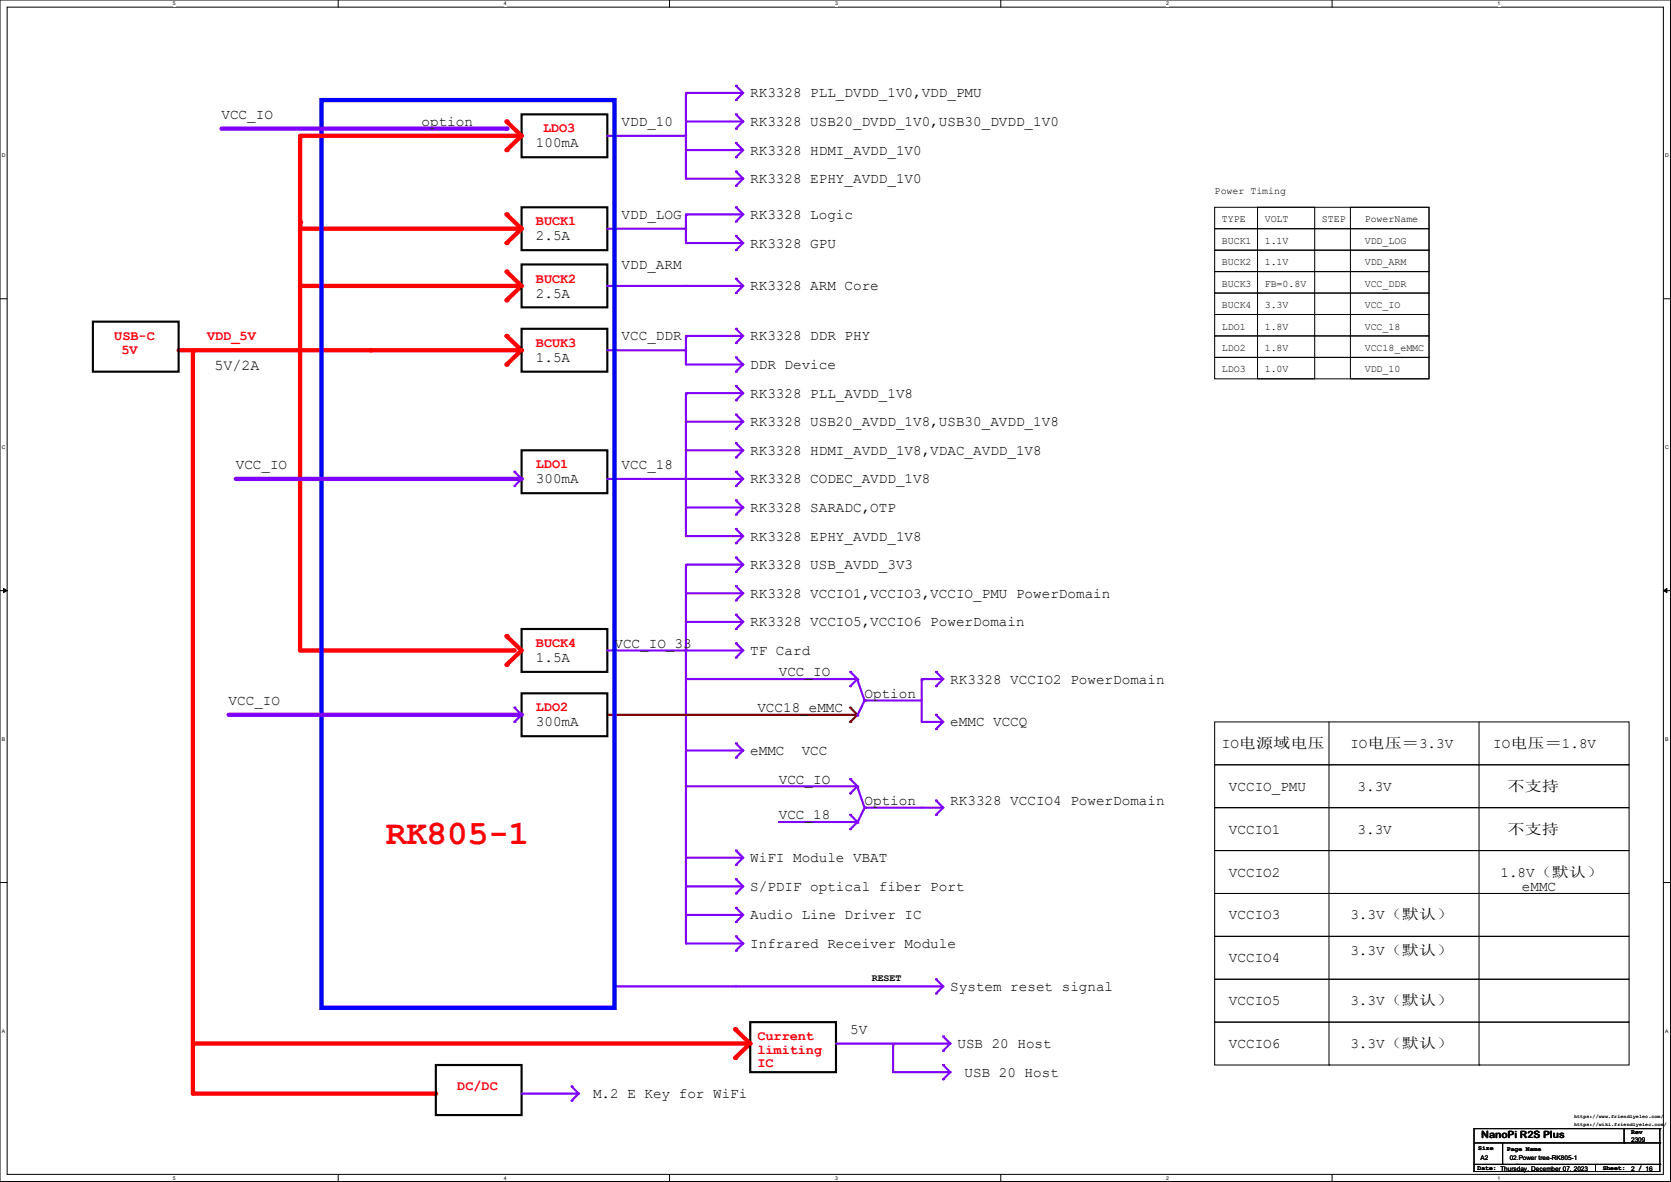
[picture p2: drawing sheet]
<svg xmlns="http://www.w3.org/2000/svg" width="297mm" height="210mm" viewBox="0 0 297 210" stroke-linecap="round" stroke-linejoin="round" font-family="sans-serif">
<path d="M0 0h296.9v209.9h-296.9zM1.3 1.3h294.4v207.4h-294.4z" fill="none" stroke="#000" stroke-width=".18"/>
<g fill="#fff">
<path d="M30.7 .1h.5v1h-.5z"/>
<path d="M30.7 208.8h.5v1h-.5z"/>
</g>
<path d="M60.1 0v1.3M60.1 208.7v1.2" fill="none" stroke="#000" stroke-width=".18"/>
<g fill="#fff">
<path d="M89.5 .1h.5v1h-.5z"/>
<path d="M89.5 208.8h.5v1h-.5z"/>
</g>
<path d="M119 0v1.3M119 208.7v1.2" fill="none" stroke="#000" stroke-width=".18"/>
<g fill="#fff">
<path d="M148.4 .1h.5v1h-.5z"/>
<path d="M148.4 208.8h.5v1h-.5z"/>
</g>
<path d="M177.9 0v1.3M177.9 208.7v1.2" fill="none" stroke="#000" stroke-width=".18"/>
<g fill="#fff">
<path d="M207.3 .1h.5v1h-.5z"/>
<path d="M207.3 208.8h.5v1h-.5z"/>
</g>
<path d="M236.8 0v1.3M236.8 208.7v1.2" fill="none" stroke="#000" stroke-width=".18"/>
<g fill="#fff">
<path d="M266.2 .1h.5v1h-.5z"/>
<path d="M266.2 208.8h.5v1h-.5z"/>
<path d="M.3 27.2h.7v1h-.7z"/>
<path d="M296 27.2h.6v1h-.6z"/>
<path d="M.3 79h.7v1h-.7z"/>
<path d="M296 79h.6v1h-.6z"/>
</g>
<path d="M0 53.1h1.3M295.7 53.1h1.2" fill="none" stroke="#000" stroke-width=".18"/>
<g fill="#fff">
<path d="M.3 130.9h.6v1h-.6z"/>
<path d="M296 130.9h.6v1h-.6z"/>
</g>
<path d="M0 104.9h1.3M295.7 104.9h1.2" fill="none" stroke="#000" stroke-width=".18"/>
<path d="M.6 104.6l.7 .3-.7 .4zM295.7 104.9l.6-.3v.7z" fill="#000" stroke="#000" stroke-width=".18"/>
<g fill="#fff">
<path d="M.3 182.7h.6v1h-.6z"/>
<path d="M296 182.7h.5v1h-.5z"/>
</g>
<path d="M0 156.8h1.3M295.7 156.8h1.2" fill="none" stroke="#000" stroke-width=".18"/>
<path d="M130.8 73.7l1.3 1.2" fill="none" stroke="#7f00ff" stroke-width=".38"/>
<circle cx="130.8" cy="73.7" r=".19" fill="#7f00ff"/>
<path d="M121.9 74.9h10.1" fill="none" stroke="#7f00ff" stroke-width=".38"/>
<circle cx="132" cy="74.9" r=".19" fill="#7f00ff"/>
<path d="M132.1 74.9l-1.3 1.3" fill="none" stroke="#7f00ff" stroke-width=".38"/>
<circle cx="130.8" cy="76.2" r=".19" fill="#7f00ff"/>
<path d="M92.7 50.8l-2.7 2.5" fill="none" stroke="#f00" stroke-width=".76"/>
<circle cx="90" cy="53.3" r=".38" fill="#f00"/>
<path d="M92.7 47h15.3v7.6h-15.3z" fill="none" stroke="#000" stroke-width=".38"/>
<path d="M53.3 50.8h39.3" fill="none" stroke="#f00" stroke-width=".76"/>
<circle cx="92.6" cy="50.8" r=".38" fill="#f00"/>
<path d="M53.3 39.5v76.1" fill="none" stroke="#f00" stroke-width=".76"/>
<circle cx="53.3" cy="39.5" r=".38" fill="#f00"/>
<path d="M92.7 36.8h15.3v7.6h-15.3z" fill="none" stroke="#000" stroke-width=".38"/>
<path d="M90 48.3l2.7 2.5" fill="none" stroke="#f00" stroke-width=".76"/>
<circle cx="90" cy="48.3" r=".38" fill="#f00"/>
<path d="M92.7 40.6l-2.7 2.6" fill="none" stroke="#f00" stroke-width=".76"/>
<circle cx="90" cy="43.2" r=".38" fill="#f00"/>
<path d="M90 38.1l2.7 2.5" fill="none" stroke="#f00" stroke-width=".76"/>
<circle cx="90" cy="38.1" r=".38" fill="#f00"/>
<path d="M53.3 40.6h39.3" fill="none" stroke="#f00" stroke-width=".76"/>
<circle cx="92.6" cy="40.6" r=".38" fill="#f00"/>
<path d="M90 59.7l2.7 2.5" fill="none" stroke="#f00" stroke-width=".76"/>
<circle cx="90" cy="59.7" r=".38" fill="#f00"/>
<path d="M92.7 62.2l-2.7 2.6" fill="none" stroke="#f00" stroke-width=".76"/>
<circle cx="90" cy="64.8" r=".38" fill="#f00"/>
<path d="M92.7 58.4h15.3v7.6h-15.3z" fill="none" stroke="#000" stroke-width=".38"/>
<path d="M66 62.2h26.6" fill="none" stroke="#f00" stroke-width=".76"/>
<circle cx="92.6" cy="62.2" r=".38" fill="#f00"/>
<path d="M53.3 115.6h38" fill="none" stroke="#f00" stroke-width=".76"/>
<circle cx="91.3" cy="115.6" r=".38" fill="#f00"/>
<path d="M92.7 111.8h15.3v7.6h-15.3z" fill="none" stroke="#000" stroke-width=".38"/>
<path d="M92.7 115.6l-2.7 2.5" fill="none" stroke="#f00" stroke-width=".76"/>
<circle cx="90" cy="118.1" r=".38" fill="#f00"/>
<path d="M90 113l2.7 2.6" fill="none" stroke="#f00" stroke-width=".76"/>
<circle cx="90" cy="113" r=".38" fill="#f00"/>
<path d="M92.7 20.3h15.3v7.6h-15.3z" fill="none" stroke="#000" stroke-width=".38"/>
<path d="M31.8 62.2h34.1" fill="none" stroke="#f00" stroke-width=".76"/>
<circle cx="65.9" cy="62.2" r=".38" fill="#f00"/>
<path d="M92.7 80h15.3v7.6h-15.3z" fill="none" stroke="#000" stroke-width=".38"/>
<path d="M90 21.6l2.7 2.5" fill="none" stroke="#f00" stroke-width=".76"/>
<circle cx="90" cy="21.6" r=".38" fill="#f00"/>
<path d="M92.7 24.1l-2.7 2.6" fill="none" stroke="#f00" stroke-width=".76"/>
<circle cx="90" cy="26.7" r=".38" fill="#f00"/>
<path d="M53.3 24.3v16.3" fill="none" stroke="#f00" stroke-width=".76"/>
<circle cx="53.3" cy="24.3" r=".38" fill="#f00"/>
<path d="M121.9 16.5h10.1" fill="none" stroke="#7f00ff" stroke-width=".38"/>
<circle cx="132" cy="16.5" r=".19" fill="#7f00ff"/>
<path d="M130.8 15.2l1.3 1.3" fill="none" stroke="#7f00ff" stroke-width=".38"/>
<circle cx="130.8" cy="15.2" r=".19" fill="#7f00ff"/>
<path d="M132.1 16.5l-1.3 1.3" fill="none" stroke="#7f00ff" stroke-width=".38"/>
<circle cx="130.8" cy="17.8" r=".19" fill="#7f00ff"/>
<path d="M108 24.1h13.8" fill="none" stroke="#7f00ff" stroke-width=".38"/>
<circle cx="121.8" cy="24.1" r=".19" fill="#7f00ff"/>
<path d="M121.9 16.6v15.1" fill="none" stroke="#7f00ff" stroke-width=".38"/>
<circle cx="121.9" cy="16.6" r=".19" fill="#7f00ff"/>
<path d="M132.1 21.6l-1.3 1.3" fill="none" stroke="#7f00ff" stroke-width=".38"/>
<circle cx="130.8" cy="22.9" r=".19" fill="#7f00ff"/>
<path d="M130.8 20.3l1.3 1.3" fill="none" stroke="#7f00ff" stroke-width=".38"/>
<circle cx="130.8" cy="20.3" r=".19" fill="#7f00ff"/>
<path d="M121.9 21.6h10.1" fill="none" stroke="#7f00ff" stroke-width=".38"/>
<circle cx="132" cy="21.6" r=".19" fill="#7f00ff"/>
<path d="M132.1 26.7l-1.3 1.2" fill="none" stroke="#7f00ff" stroke-width=".38"/>
<circle cx="130.8" cy="27.9" r=".19" fill="#7f00ff"/>
<path d="M130.8 25.4l1.3 1.3" fill="none" stroke="#7f00ff" stroke-width=".38"/>
<circle cx="130.8" cy="25.4" r=".19" fill="#7f00ff"/>
<path d="M121.9 26.7h10.1" fill="none" stroke="#7f00ff" stroke-width=".38"/>
<circle cx="132" cy="26.7" r=".19" fill="#7f00ff"/>
<path d="M132.1 31.7l-1.3 1.3" fill="none" stroke="#7f00ff" stroke-width=".38"/>
<circle cx="130.8" cy="33" r=".19" fill="#7f00ff"/>
<path d="M130.8 30.5l1.3 1.2" fill="none" stroke="#7f00ff" stroke-width=".38"/>
<circle cx="130.8" cy="30.5" r=".19" fill="#7f00ff"/>
<path d="M121.9 31.7h10.1" fill="none" stroke="#7f00ff" stroke-width=".38"/>
<circle cx="132" cy="31.7" r=".19" fill="#7f00ff"/>
<path d="M108 40.6h13.8" fill="none" stroke="#7f00ff" stroke-width=".38"/>
<circle cx="121.8" cy="40.6" r=".19" fill="#7f00ff"/>
<path d="M132.1 38.1l-1.3 1.3" fill="none" stroke="#7f00ff" stroke-width=".38"/>
<circle cx="130.8" cy="39.4" r=".19" fill="#7f00ff"/>
<path d="M130.8 36.8l1.3 1.3" fill="none" stroke="#7f00ff" stroke-width=".38"/>
<circle cx="130.8" cy="36.8" r=".19" fill="#7f00ff"/>
<path d="M121.9 38.1h10.1" fill="none" stroke="#7f00ff" stroke-width=".38"/>
<circle cx="132" cy="38.1" r=".19" fill="#7f00ff"/>
<path d="M132.1 43.2l-1.3 1.2" fill="none" stroke="#7f00ff" stroke-width=".38"/>
<circle cx="130.8" cy="44.4" r=".19" fill="#7f00ff"/>
<path d="M121.9 38.2v5" fill="none" stroke="#7f00ff" stroke-width=".38"/>
<circle cx="121.9" cy="38.2" r=".19" fill="#7f00ff"/>
<path d="M121.9 43.2h10.1" fill="none" stroke="#7f00ff" stroke-width=".38"/>
<circle cx="132" cy="43.2" r=".19" fill="#7f00ff"/>
<path d="M130.8 41.9l1.3 1.3" fill="none" stroke="#7f00ff" stroke-width=".38"/>
<circle cx="130.8" cy="41.9" r=".19" fill="#7f00ff"/>
<path d="M130.8 49.5l1.3 1.3" fill="none" stroke="#7f00ff" stroke-width=".38"/>
<circle cx="130.8" cy="49.5" r=".19" fill="#7f00ff"/>
<path d="M132.1 50.8l-1.3 1.3" fill="none" stroke="#7f00ff" stroke-width=".38"/>
<circle cx="130.8" cy="52.1" r=".19" fill="#7f00ff"/>
<path d="M108 50.8h13.8" fill="none" stroke="#7f00ff" stroke-width=".38"/>
<circle cx="121.8" cy="50.8" r=".19" fill="#7f00ff"/>
<path d="M121.9 50.8h10.1" fill="none" stroke="#7f00ff" stroke-width=".38"/>
<circle cx="132" cy="50.8" r=".19" fill="#7f00ff"/>
<path d="M108 62.2h13.8" fill="none" stroke="#7f00ff" stroke-width=".38"/>
<circle cx="121.8" cy="62.2" r=".19" fill="#7f00ff"/>
<path d="M130.8 78.7l1.3 1.3" fill="none" stroke="#7f00ff" stroke-width=".38"/>
<circle cx="130.8" cy="78.7" r=".19" fill="#7f00ff"/>
<path d="M108 85.1h13.8" fill="none" stroke="#7f00ff" stroke-width=".38"/>
<circle cx="121.8" cy="85.1" r=".19" fill="#7f00ff"/>
<path d="M132.1 69.9l-1.3 1.2" fill="none" stroke="#7f00ff" stroke-width=".38"/>
<circle cx="130.8" cy="71.1" r=".19" fill="#7f00ff"/>
<path d="M130.8 68.6l1.3 1.3" fill="none" stroke="#7f00ff" stroke-width=".38"/>
<circle cx="130.8" cy="68.6" r=".19" fill="#7f00ff"/>
<path d="M121.9 69.9h10.1" fill="none" stroke="#7f00ff" stroke-width=".38"/>
<circle cx="132" cy="69.9" r=".19" fill="#7f00ff"/>
<path d="M132.1 80l-1.3 1.3" fill="none" stroke="#7f00ff" stroke-width=".38"/>
<circle cx="130.8" cy="81.3" r=".19" fill="#7f00ff"/>
<path d="M121.9 70v25.3" fill="none" stroke="#7f00ff" stroke-width=".38"/>
<circle cx="121.9" cy="70" r=".19" fill="#7f00ff"/>
<path d="M121.9 80h10.1" fill="none" stroke="#7f00ff" stroke-width=".38"/>
<circle cx="132" cy="80" r=".19" fill="#7f00ff"/>
<path d="M121.9 85.1h10.1" fill="none" stroke="#7f00ff" stroke-width=".38"/>
<circle cx="132" cy="85.1" r=".19" fill="#7f00ff"/>
<path d="M132.1 85.1l-1.3 1.3" fill="none" stroke="#7f00ff" stroke-width=".38"/>
<circle cx="130.8" cy="86.4" r=".19" fill="#7f00ff"/>
<path d="M130.8 83.8l1.3 1.3" fill="none" stroke="#7f00ff" stroke-width=".38"/>
<circle cx="130.8" cy="83.8" r=".19" fill="#7f00ff"/>
<path d="M130.8 88.9l1.3 1.3" fill="none" stroke="#7f00ff" stroke-width=".38"/>
<circle cx="130.8" cy="88.9" r=".19" fill="#7f00ff"/>
<path d="M121.9 95.3h10.1" fill="none" stroke="#7f00ff" stroke-width=".38"/>
<circle cx="132" cy="95.3" r=".19" fill="#7f00ff"/>
<path d="M121.9 90.2h10.1" fill="none" stroke="#7f00ff" stroke-width=".38"/>
<circle cx="132" cy="90.2" r=".19" fill="#7f00ff"/>
<path d="M132.1 90.2l-1.3 1.2" fill="none" stroke="#7f00ff" stroke-width=".38"/>
<circle cx="130.8" cy="91.4" r=".19" fill="#7f00ff"/>
<path d="M130.8 94l1.3 1.3" fill="none" stroke="#7f00ff" stroke-width=".38"/>
<circle cx="130.8" cy="94" r=".19" fill="#7f00ff"/>
<path d="M132.1 95.3l-1.3 1.2" fill="none" stroke="#7f00ff" stroke-width=".38"/>
<circle cx="130.8" cy="96.5" r=".19" fill="#7f00ff"/>
<path d="M130.8 104.1l1.3 1.3" fill="none" stroke="#7f00ff" stroke-width=".38"/>
<circle cx="130.8" cy="104.1" r=".19" fill="#7f00ff"/>
<path d="M132.1 105.4l-1.3 1.3" fill="none" stroke="#7f00ff" stroke-width=".38"/>
<circle cx="130.8" cy="106.7" r=".19" fill="#7f00ff"/>
<path d="M108 115.6h13.8" fill="none" stroke="#7f00ff" stroke-width=".38"/>
<circle cx="121.8" cy="115.6" r=".19" fill="#7f00ff"/>
<path d="M130.8 109.2l1.3 1.3" fill="none" stroke="#7f00ff" stroke-width=".38"/>
<circle cx="130.8" cy="109.2" r=".19" fill="#7f00ff"/>
<path d="M121.9 115.6h10.1" fill="none" stroke="#7f00ff" stroke-width=".38"/>
<circle cx="132" cy="115.6" r=".19" fill="#7f00ff"/>
<path d="M121.9 110.5h10.1" fill="none" stroke="#7f00ff" stroke-width=".38"/>
<circle cx="132" cy="110.5" r=".19" fill="#7f00ff"/>
<path d="M121.9 100.5v67.1" fill="none" stroke="#7f00ff" stroke-width=".38"/>
<circle cx="121.9" cy="100.5" r=".19" fill="#7f00ff"/>
<path d="M132.1 110.5l-1.3 1.3" fill="none" stroke="#7f00ff" stroke-width=".38"/>
<circle cx="130.8" cy="111.8" r=".19" fill="#7f00ff"/>
<path d="M121.9 105.4h10.1" fill="none" stroke="#7f00ff" stroke-width=".38"/>
<circle cx="132" cy="105.4" r=".19" fill="#7f00ff"/>
<path d="M130.8 114.3l1.3 1.3" fill="none" stroke="#7f00ff" stroke-width=".38"/>
<circle cx="130.8" cy="114.3" r=".19" fill="#7f00ff"/>
<path d="M132.1 115.6l-1.3 1.2" fill="none" stroke="#7f00ff" stroke-width=".38"/>
<circle cx="130.8" cy="116.8" r=".19" fill="#7f00ff"/>
<path d="M132.1 133.4l-1.3 1.2" fill="none" stroke="#7f00ff" stroke-width=".38"/>
<circle cx="130.8" cy="134.6" r=".19" fill="#7f00ff"/>
<path d="M130.8 132.1l1.3 1.3" fill="none" stroke="#7f00ff" stroke-width=".38"/>
<circle cx="130.8" cy="132.1" r=".19" fill="#7f00ff"/>
<path d="M121.9 120.7h30.4" fill="none" stroke="#7f00ff" stroke-width=".38"/>
<circle cx="152.3" cy="120.7" r=".19" fill="#7f00ff"/>
<path d="M121.9 133.4h10.1" fill="none" stroke="#7f00ff" stroke-width=".38"/>
<circle cx="132" cy="133.4" r=".19" fill="#7f00ff"/>
<path d="M132.1 100.3l-1.3 1.3" fill="none" stroke="#7f00ff" stroke-width=".38"/>
<circle cx="130.8" cy="101.6" r=".19" fill="#7f00ff"/>
<path d="M130.8 99.1l1.3 1.2" fill="none" stroke="#7f00ff" stroke-width=".38"/>
<circle cx="130.8" cy="99.1" r=".19" fill="#7f00ff"/>
<path d="M121.9 100.3h10.1" fill="none" stroke="#7f00ff" stroke-width=".38"/>
<circle cx="132" cy="100.3" r=".19" fill="#7f00ff"/>
<path d="M121.9 157.5h10.1" fill="none" stroke="#7f00ff" stroke-width=".38"/>
<circle cx="132" cy="157.5" r=".19" fill="#7f00ff"/>
<path d="M132.1 157.5l-1.3 1.3" fill="none" stroke="#7f00ff" stroke-width=".38"/>
<circle cx="130.8" cy="158.8" r=".19" fill="#7f00ff"/>
<path d="M130.8 156.2l1.3 1.3" fill="none" stroke="#7f00ff" stroke-width=".38"/>
<circle cx="130.8" cy="156.2" r=".19" fill="#7f00ff"/>
<path d="M121.9 162.6h10.1" fill="none" stroke="#7f00ff" stroke-width=".38"/>
<circle cx="132" cy="162.6" r=".19" fill="#7f00ff"/>
<path d="M130.8 161.3l1.3 1.3" fill="none" stroke="#7f00ff" stroke-width=".38"/>
<circle cx="130.8" cy="161.3" r=".19" fill="#7f00ff"/>
<path d="M132.1 162.6l-1.3 1.2" fill="none" stroke="#7f00ff" stroke-width=".38"/>
<circle cx="130.8" cy="163.8" r=".19" fill="#7f00ff"/>
<path d="M121.9 167.6h10.1" fill="none" stroke="#7f00ff" stroke-width=".38"/>
<circle cx="132" cy="167.6" r=".19" fill="#7f00ff"/>
<path d="M132.1 167.6l-1.3 1.3" fill="none" stroke="#7f00ff" stroke-width=".38"/>
<circle cx="130.8" cy="168.9" r=".19" fill="#7f00ff"/>
<path d="M130.8 166.4l1.3 1.2" fill="none" stroke="#7f00ff" stroke-width=".38"/>
<circle cx="130.8" cy="166.4" r=".19" fill="#7f00ff"/>
<path d="M163.8 120.8v7.5" fill="none" stroke="#7f00ff" stroke-width=".38"/>
<circle cx="163.8" cy="120.8" r=".19" fill="#7f00ff"/>
<path d="M166.4 119.4l1.2 1.3" fill="none" stroke="#7f00ff" stroke-width=".38"/>
<circle cx="166.4" cy="119.4" r=".19" fill="#7f00ff"/>
<path d="M167.6 120.7l-1.2 1.2" fill="none" stroke="#7f00ff" stroke-width=".38"/>
<circle cx="166.4" cy="121.9" r=".19" fill="#7f00ff"/>
<path d="M163.8 120.7h3.7" fill="none" stroke="#7f00ff" stroke-width=".38"/>
<circle cx="167.5" cy="120.7" r=".19" fill="#7f00ff"/>
<path d="M166.4 127l1.2 1.3" fill="none" stroke="#7f00ff" stroke-width=".38"/>
<circle cx="166.4" cy="127" r=".19" fill="#7f00ff"/>
<path d="M167.6 128.3l-1.2 1.2" fill="none" stroke="#7f00ff" stroke-width=".38"/>
<circle cx="166.4" cy="129.5" r=".19" fill="#7f00ff"/>
<path d="M163.8 128.3h3.7" fill="none" stroke="#7f00ff" stroke-width=".38"/>
<circle cx="167.5" cy="128.3" r=".19" fill="#7f00ff"/>
<path d="M151.1 125.7l1.3 1.3" fill="none" stroke="#7f0000" stroke-width=".38"/>
<circle cx="151.1" cy="125.7" r=".19" fill="#7f0000"/>
<path d="M152.4 127l-1.3 1.3" fill="none" stroke="#7f0000" stroke-width=".38"/>
<circle cx="151.1" cy="128.3" r=".19" fill="#7f0000"/>
<path d="M108 127h44.3" fill="none" stroke="#7f0000" stroke-width=".38"/>
<circle cx="152.3" cy="127" r=".19" fill="#7f0000"/>
<path d="M152.4 120.7l-1.3 1.2" fill="none" stroke="#7f00ff" stroke-width=".38"/>
<circle cx="151.1" cy="121.9" r=".19" fill="#7f00ff"/>
<path d="M151.1 119.4l1.3 1.3" fill="none" stroke="#7f00ff" stroke-width=".38"/>
<circle cx="151.1" cy="119.4" r=".19" fill="#7f00ff"/>
<path d="M153.7 124.5l-1.3 2.6" fill="none" stroke="#7f00ff" stroke-width=".38"/>
<circle cx="152.4" cy="127.1" r=".19" fill="#7f00ff"/>
<path d="M152.4 120.8l1.3 3.7" fill="none" stroke="#7f00ff" stroke-width=".38"/>
<circle cx="152.4" cy="120.8" r=".19" fill="#7f00ff"/>
<path d="M153.8 124.5h10" fill="none" stroke="#7f00ff" stroke-width=".38"/>
<circle cx="153.8" cy="124.5" r=".19" fill="#7f00ff"/>
<path d="M121.9 139.7h30.4" fill="none" stroke="#7f00ff" stroke-width=".38"/>
<circle cx="152.3" cy="139.7" r=".19" fill="#7f00ff"/>
<path d="M138.4 146.1h13.9" fill="none" stroke="#7f00ff" stroke-width=".38"/>
<circle cx="152.3" cy="146.1" r=".19" fill="#7f00ff"/>
<path d="M152.4 146.1l-1.3 1.2" fill="none" stroke="#7f00ff" stroke-width=".38"/>
<circle cx="151.1" cy="147.3" r=".19" fill="#7f00ff"/>
<path d="M151.1 144.8l1.3 1.3" fill="none" stroke="#7f00ff" stroke-width=".38"/>
<circle cx="151.1" cy="144.8" r=".19" fill="#7f00ff"/>
<path d="M153.7 143.5l-1.3 2.7" fill="none" stroke="#7f00ff" stroke-width=".38"/>
<circle cx="152.4" cy="146.2" r=".19" fill="#7f00ff"/>
<path d="M151.1 138.4l1.3 1.3" fill="none" stroke="#7f00ff" stroke-width=".38"/>
<circle cx="151.1" cy="138.4" r=".19" fill="#7f00ff"/>
<path d="M152.4 139.7l-1.3 1.3" fill="none" stroke="#7f00ff" stroke-width=".38"/>
<circle cx="151.1" cy="141" r=".19" fill="#7f00ff"/>
<path d="M153.8 143.5h10" fill="none" stroke="#7f00ff" stroke-width=".38"/>
<circle cx="153.8" cy="143.5" r=".19" fill="#7f00ff"/>
<path d="M152.4 139.8l1.3 3.7" fill="none" stroke="#7f00ff" stroke-width=".38"/>
<circle cx="152.4" cy="139.8" r=".19" fill="#7f00ff"/>
<path d="M166.4 142.2l1.2 1.3" fill="none" stroke="#7f00ff" stroke-width=".38"/>
<circle cx="166.4" cy="142.2" r=".19" fill="#7f00ff"/>
<path d="M163.8 143.5h3.7" fill="none" stroke="#7f00ff" stroke-width=".38"/>
<circle cx="167.5" cy="143.5" r=".19" fill="#7f00ff"/>
<path d="M167.6 143.5l-1.2 1.3" fill="none" stroke="#7f00ff" stroke-width=".38"/>
<circle cx="166.4" cy="144.8" r=".19" fill="#7f00ff"/>
<path d="M121.9 152.4h10.1" fill="none" stroke="#7f00ff" stroke-width=".38"/>
<circle cx="132" cy="152.4" r=".19" fill="#7f00ff"/>
<path d="M130.8 151.1l1.3 1.3" fill="none" stroke="#7f00ff" stroke-width=".38"/>
<circle cx="130.8" cy="151.1" r=".19" fill="#7f00ff"/>
<path d="M132.1 152.4l-1.3 1.3" fill="none" stroke="#7f00ff" stroke-width=".38"/>
<circle cx="130.8" cy="153.7" r=".19" fill="#7f00ff"/>
<path d="M109.2 175.3h21.5" fill="none" stroke="#7f00ff" stroke-width=".38"/>
<circle cx="130.7" cy="175.3" r=".19" fill="#7f00ff"/>
<path d="M167.6 175.3l-1.2 1.2" fill="none" stroke="#7f00ff" stroke-width=".38"/>
<circle cx="166.4" cy="176.5" r=".19" fill="#7f00ff"/>
<path d="M166.4 174l1.2 1.3" fill="none" stroke="#7f00ff" stroke-width=".38"/>
<circle cx="166.4" cy="174" r=".19" fill="#7f00ff"/>
<path d="M130.8 175.3h36.7" fill="none" stroke="#7f00ff" stroke-width=".38"/>
<circle cx="167.5" cy="175.3" r=".19" fill="#7f00ff"/>
<path d="M130.8 58.4l1.3 1.3" fill="none" stroke="#7f00ff" stroke-width=".38"/>
<circle cx="130.8" cy="58.4" r=".19" fill="#7f00ff"/>
<path d="M132.1 64.8l-1.3 1.2" fill="none" stroke="#7f00ff" stroke-width=".38"/>
<circle cx="130.8" cy="66" r=".19" fill="#7f00ff"/>
<path d="M121.9 64.8h10.1" fill="none" stroke="#7f00ff" stroke-width=".38"/>
<circle cx="132" cy="64.8" r=".19" fill="#7f00ff"/>
<path d="M130.8 63.5l1.3 1.3" fill="none" stroke="#7f00ff" stroke-width=".38"/>
<circle cx="130.8" cy="63.5" r=".19" fill="#7f00ff"/>
<path d="M132.1 59.7l-1.3 1.3" fill="none" stroke="#7f00ff" stroke-width=".38"/>
<circle cx="130.8" cy="61" r=".19" fill="#7f00ff"/>
<path d="M121.9 59.8v5" fill="none" stroke="#7f00ff" stroke-width=".38"/>
<circle cx="121.9" cy="59.8" r=".19" fill="#7f00ff"/>
<path d="M121.9 59.7h10.1" fill="none" stroke="#7f00ff" stroke-width=".38"/>
<circle cx="132" cy="59.7" r=".19" fill="#7f00ff"/>
<path d="M133.4 185.4l-2.7 2.6" fill="none" stroke="#f00" stroke-width=".76"/>
<circle cx="130.7" cy="188" r=".38" fill="#f00"/>
<path d="M133.4 181.6h15.2v8.9h-15.2z" fill="none" stroke="#000" stroke-width=".38"/>
<path d="M130.7 182.9l2.7 2.5" fill="none" stroke="#f00" stroke-width=".76"/>
<circle cx="130.7" cy="182.9" r=".38" fill="#f00"/>
<path d="M168.9 185.4l-1.3 1.3" fill="none" stroke="#7f00ff" stroke-width=".38"/>
<circle cx="167.6" cy="186.7" r=".19" fill="#7f00ff"/>
<path d="M148.6 185.4h20.2" fill="none" stroke="#7f00ff" stroke-width=".38"/>
<circle cx="168.8" cy="185.4" r=".19" fill="#7f00ff"/>
<path d="M167.6 184.2l1.3 1.2" fill="none" stroke="#7f00ff" stroke-width=".38"/>
<circle cx="167.6" cy="184.2" r=".19" fill="#7f00ff"/>
<path d="M158.8 185.5v5" fill="none" stroke="#7f00ff" stroke-width=".38"/>
<circle cx="158.8" cy="185.5" r=".19" fill="#7f00ff"/>
<path d="M158.8 190.5h10" fill="none" stroke="#7f00ff" stroke-width=".38"/>
<circle cx="168.8" cy="190.5" r=".19" fill="#7f00ff"/>
<path d="M167.6 189.2l1.3 1.3" fill="none" stroke="#7f00ff" stroke-width=".38"/>
<circle cx="167.6" cy="189.2" r=".19" fill="#7f00ff"/>
<path d="M168.9 190.5l-1.3 1.3" fill="none" stroke="#7f00ff" stroke-width=".38"/>
<circle cx="167.6" cy="191.8" r=".19" fill="#7f00ff"/>
<path d="M16.5 57.1h15.3v8.9h-15.3zM92.7 123.2h15.3v7.6h-15.3z" fill="none" stroke="#000" stroke-width=".38"/>
<path d="M215.9 36.8h38.1v3.8h-38.1zM223.5 36.8h10.2v30.5h-10.2zM240 36.8h14v30.5h-14zM215.9 40.6h38.1v3.8h-38.1zM215.9 44.4h38.1v3.9h-38.1zM215.9 48.3h38.1v3.8h-38.1zM215.9 52.1h38.1v3.8h-38.1zM215.9 55.9h38.1v3.8h-38.1zM215.9 59.7h38.1v3.8h-38.1zM215.9 63.5h38.1v3.8h-38.1z" fill="none" stroke="#000" stroke-width=".18"/>
<path d="M92.7 127l-1.3 1.3" fill="none" stroke="#7f00ff" stroke-width=".38"/>
<circle cx="91.4" cy="128.3" r=".19" fill="#7f00ff"/>
<path d="M91.4 125.7l1.3 1.3" fill="none" stroke="#7f00ff" stroke-width=".38"/>
<circle cx="91.4" cy="125.7" r=".19" fill="#7f00ff"/>
<path d="M91.4 83.8l1.3 1.3" fill="none" stroke="#7f00ff" stroke-width=".38"/>
<circle cx="91.4" cy="83.8" r=".19" fill="#7f00ff"/>
<path d="M92.7 85.1l-1.3 1.3" fill="none" stroke="#7f00ff" stroke-width=".38"/>
<circle cx="91.4" cy="86.4" r=".19" fill="#7f00ff"/>
<path d="M215.9 135.9h73.7v7.6h-73.7zM215.9 128.3h73.7v7.6h-73.7zM236.2 128.3v60.9M262.9 128.3v60.9M215.9 151.1h73.7v7.7h-73.7zM215.9 143.5h73.7v7.6h-73.7zM215.9 158.8h73.7v7.6h-73.7zM215.9 166.4h73.7v7.6h-73.7zM215.9 174h73.7v7.6h-73.7zM215.9 181.6h73.7v7.6h-73.7zM236.2 189.2h.1M262.9 189.2h.1" fill="none" stroke="#000" stroke-width=".18"/>
<path d="M57.2 17.8h52v161.3h-52z" fill="none" stroke="#00f" stroke-width=".76"/>
<path d="M41.9 85.1h50.7" fill="none" stroke="#7f00ff" stroke-width=".76"/>
<circle cx="92.6" cy="85.1" r=".38" fill="#7f00ff"/>
<path d="M40.6 127h52" fill="none" stroke="#7f00ff" stroke-width=".76"/>
<circle cx="92.6" cy="127" r=".38" fill="#7f00ff"/>
<path d="M34.3 185.4h98.9" fill="none" stroke="#f00" stroke-width=".76"/>
<circle cx="133.2" cy="185.4" r=".38" fill="#f00"/>
<path d="M34.3 62.4v131.9" fill="none" stroke="#f00" stroke-width=".76"/>
<circle cx="34.3" cy="62.4" r=".38" fill="#f00"/>
<path d="M39.4 22.9h50.6" fill="none" stroke="#7f00ff" stroke-width=".76"/>
<circle cx="90" cy="22.9" r=".38" fill="#7f00ff"/>
<path d="M53.3 24.1h39.3" fill="none" stroke="#f00" stroke-width=".76"/>
<circle cx="92.6" cy="24.1" r=".38" fill="#f00"/>
<path d="M34.3 194.3h43" fill="none" stroke="#f00" stroke-width=".76"/>
<circle cx="77.3" cy="194.3" r=".38" fill="#f00"/>
<path d="M77.5 189.2h15.2v8.9h-15.2z" fill="none" stroke="#000" stroke-width=".38"/>
<path d="M92.7 194.3h10" fill="none" stroke="#7f00ff" stroke-width=".38"/>
<circle cx="102.7" cy="194.3" r=".19" fill="#7f00ff"/>
<path d="M101.6 193l1.3 1.3" fill="none" stroke="#7f00ff" stroke-width=".38"/>
<circle cx="101.6" cy="193" r=".19" fill="#7f00ff"/>
<path d="M102.9 194.3l-1.3 1.3" fill="none" stroke="#7f00ff" stroke-width=".38"/>
<circle cx="101.6" cy="195.6" r=".19" fill="#7f00ff"/>
<g fill="none" stroke="#000" stroke-width=".18">
<path d="M262 208.2h.1M262 200.5h.1M262 203.1h33M262 200.5v7.7M262 206.9h33M262 200.5h33M267.1 206.9h.1M267.1 203.1v3.8M269.6 206.9h.1M283.6 208.2h.1M283.6 206.9v1.3M288.7 203.1h.1"/>
<path d="M288.7 200.5v2.6M295 203.1h.1M295 200.5h.1M295 206.9h.1M295 200.5v7.7h-33"/>
</g>
<text font-size="6.1" fill="#f00" x="68.6" y="149.9">RK805-1</text>
<text font-size="2.7" x="38.1" y="65.7">5V/2A</text>
<g font-size="2.5">
<text x="133.3" y="17.3">RK3328 PLL_DVDD_1V0,VDD_PMU</text>
<text x="39.4" y="21.1">VCC_IO</text>
<text x="74.9" y="22.4">option</text>
<text x="110.5" y="22.4">VDD_10</text>
<text x="133.3" y="22.4">RK3328 USB20_DVDD_1V0,USB30_DVDD_1V0</text>
<text x="95.2" y="26.2">100mA</text>
<text x="133.3" y="27.5">RK3328 HDMI_AVDD_1V0</text>
<text x="133.3" y="32.6">RK3328 EPHY_AVDD_1V0</text>
<text x="110.5" y="38.9">VDD_LOG</text>
<text x="133.3" y="38.9">RK3328 Logic</text>
<text x="95.2" y="42.7">2.5A</text>
<text x="110.5" y="47.8">VDD_ARM</text>
<text x="133.3" y="44">RK3328 GPU</text>
<text x="95.2" y="52.9">2.5A</text>
<text x="133.3" y="51.6">RK3328 ARM Core</text>
<text x="95.2" y="64.3">1.5A</text>
<text x="110.5" y="60.5">VCC_DDR</text>
<text x="133.3" y="60.5">RK3328 DDR PHY</text>
<text x="133.3" y="65.6">DDR Device</text>
<text x="133.3" y="70.7">RK3328 PLL_AVDD_1V8</text>
<text x="133.3" y="75.7">RK3328 USB20_AVDD_1V8,USB30_AVDD_1V8</text>
<text x="41.9" y="83.4">VCC_IO</text>
<text x="110.5" y="83.4">VCC_18</text>
<text x="133.3" y="80.8">RK3328 HDMI_AVDD_1V8,VDAC_AVDD_1V8</text>
<text x="95.2" y="85.9">300mA</text>
<text x="133.3" y="85.9">RK3328 CODEC_AVDD_1V8</text>
<text x="133.3" y="91">RK3328 SARADC,OTP</text>
<text x="133.3" y="101.1">RK3328 USB_AVDD_3V3</text>
<text x="133.3" y="96.1">RK3328 EPHY_AVDD_1V8</text>
<text x="133.3" y="106.2">RK3328 VCCIO1,VCCIO3,VCCIO_PMU PowerDomain</text>
<text x="133.3" y="111.3">RK3328 VCCIO5,VCCIO6 PowerDomain</text>
<text x="95.2" y="117.6">1.5A</text>
<text x="109.2" y="115.1">VCC_IO_33</text>
<text x="133.3" y="116.4">TF Card</text>
<text x="40.6" y="125.3">VCC_IO</text>
<text x="138.4" y="120.2">VCC_IO</text>
<text x="153.7" y="124">Option</text>
<text x="168.9" y="121.5">RK3328 VCCIO2 PowerDomain</text>
<text x="95.2" y="129.1">300mA</text>
<text x="134.6" y="126.5">VCC18_eMMC</text>
<text x="168.9" y="129.1">eMMC VCCQ</text>
<text x="133.3" y="134.2">eMMC</text>
<text x="142.5" y="134.2">VCC</text>
<text x="217.2" y="132.9">IO电源域电压</text>
<text x="240" y="132.9">IO电压＝3.3V</text>
<text x="265.4" y="132.9">IO电压＝1.8V</text>
<text x="138.4" y="139.2">VCC_IO</text>
<text x="153.7" y="143">Option</text>
<text x="168.9" y="143">RK3328 VCCIO4 PowerDomain</text>
<text x="218.4" y="140.5">VCCIO_PMU</text>
<text x="241.3" y="140.5">3.3V</text>
<text x="268" y="140.5">不支持</text>
<text x="138.4" y="145.6">VCC_18</text>
<text x="218.4" y="148.1">VCCIO1</text>
<text x="241.3" y="148.1">3.3V</text>
<text x="268" y="148.1">不支持</text>
<text x="133.4" y="153.2">WiFI Module VBAT</text>
<text x="218.4" y="155.7">VCCIO2</text>
<text x="266.7" y="155.7">1.8V（默认）</text>
<text x="133.3" y="158.3">S/PDIF optical fiber Port</text>
<text x="270.5" y="158.3">eMMC</text>
<text x="133.3" y="163.4">Audio Line Driver IC</text>
<text x="218.4" y="163.4">VCCIO3</text>
<text x="240" y="163.4">3.3V（默认）</text>
<text x="133.4" y="168.4">Infrared Receiver Module</text>
<text x="218.4" y="171">VCCIO4</text>
<text x="240" y="169.7">3.3V（默认）</text>
<text x="168.9" y="176.1">System reset signal</text>
<text x="218.4" y="178.6">VCCIO5</text>
<text x="240" y="178.6">3.3V（默认）</text>
<text x="151.1" y="183.7">5V</text>
<text x="170.2" y="186.2">USB 20 Host</text>
<text x="171.4" y="191.3">USB 20 Host</text>
<text x="218.4" y="186.2">VCCIO6</text>
<text x="240" y="186.2">3.3V（默认）</text>
<text x="105.4" y="195.1">M.2 E Key for WiFi</text>
</g>
<g font-size="2.4" fill="#f00">
<text x="96.5" y="23.5">LDO3</text>
<text x="95.2" y="40">BUCK1</text>
<text x="95.2" y="50.2">BUCK2</text>
<text x="20.3" y="60.4">USB-C</text>
<text x="21.6" y="62.9">5V</text>
<text x="36.8" y="60.4">VDD_5V</text>
<text x="95.2" y="61.6">BCUK3</text>
<text x="95.2" y="83.2">LDO1</text>
<text x="95.2" y="115">BUCK4</text>
<text x="95.2" y="126.4">LDO2</text>
<text x="134.6" y="184.8">Current</text>
<text x="134.6" y="187.2">limiting</text>
<text x="134.6" y="189.7">IC</text>
<text x="81.3" y="193.7">DC/DC</text>
</g>
<g font-size="1.8">
<text x="215.9" y="34.4">Power Timing</text>
<text x="217.2" y="39.5">TYPE</text>
<text x="224.8" y="39.5">VOLT</text>
<text x="234.9" y="39.5">STEP</text>
<text x="242.6" y="39.5">PowerName</text>
<text x="217.2" y="43.3">BUCK1</text>
<text x="217.2" y="47.1">BUCK2</text>
<text x="224.8" y="47.1">1.1V</text>
<text x="224.8" y="43.3">1.1V</text>
<text x="242.6" y="43.3">VDD_LOG</text>
<text x="242.6" y="47.1">VDD_ARM</text>
<text x="217.2" y="50.9">BUCK3</text>
<text x="224.8" y="50.9">FB=0.8V</text>
<text x="242.6" y="50.9">VCC_DDR</text>
<text x="217.2" y="54.7">BUCK4</text>
<text x="217.2" y="58.5">LDO1</text>
<text x="224.8" y="54.7">3.3V</text>
<text x="224.8" y="58.5">1.8V</text>
<text x="242.6" y="54.7">VCC_IO</text>
<text x="242.6" y="58.5">VCC_18</text>
<text x="217.2" y="62.4">LDO2</text>
<text x="224.8" y="62.4">1.8V</text>
<text x="242.6" y="62.4">VCC18_eMMC</text>
<text x="217.2" y="66.2">LDO3</text>
<text x="224.8" y="66.2">1.0V</text>
<text x="242.6" y="66.2">VDD_10</text>
<text x="154.9" y="174.2">RESET</text>
<text x="263.3" y="202.2">NanoPi R2S Plus</text>
</g>
<g font-size="1.1">
<text x="289.9" y="202.9">2309</text>
<text x="289.9" y="201.5">Rev</text>
<text x="262.6" y="207.9">Date: Thursday, December 07, 2023</text>
<text x="262.8" y="204.3">Size</text>
<text x="263.1" y="206.1">A2</text>
<text x="267.8" y="204.4">Page Name</text>
<text x="268.3" y="206.1">02.Power tree-RK805-1</text>
<text x="284.9" y="207.9">Sheet:</text>
<text x="289.9" y="208">2 / 16</text>
</g>
<g font-size=".9">
<text x="30.7" y=".9">5</text>
<text x="89.5" y=".9">4</text>
<text x="148.4" y=".9">3</text>
<text x="207.3" y=".9">2</text>
<text x="266.2" y=".9">1</text>
<text x=".3" y="28">D</text>
<text x="296" y="28">D</text>
<text x=".3" y="79.8">C</text>
<text x="296" y="79.8">C</text>
<text x=".3" y="131.7">B</text>
<text x="296" y="131.7">B</text>
<text x=".3" y="183.5">A</text>
<text x="296" y="183.5">A</text>
<text x="279.8" y="200">https://wiki.friendlyelec.com/</text>
<text x="279.8" y="198.7">https://www.friendlyelec.com/</text>
<text x="30.7" y="209.6">5</text>
<text x="89.5" y="209.6">4</text>
<text x="148.4" y="209.6">3</text>
<text x="207.3" y="209.6">2</text>
<text x="266.2" y="209.6">1</text>
</g>
</svg>
